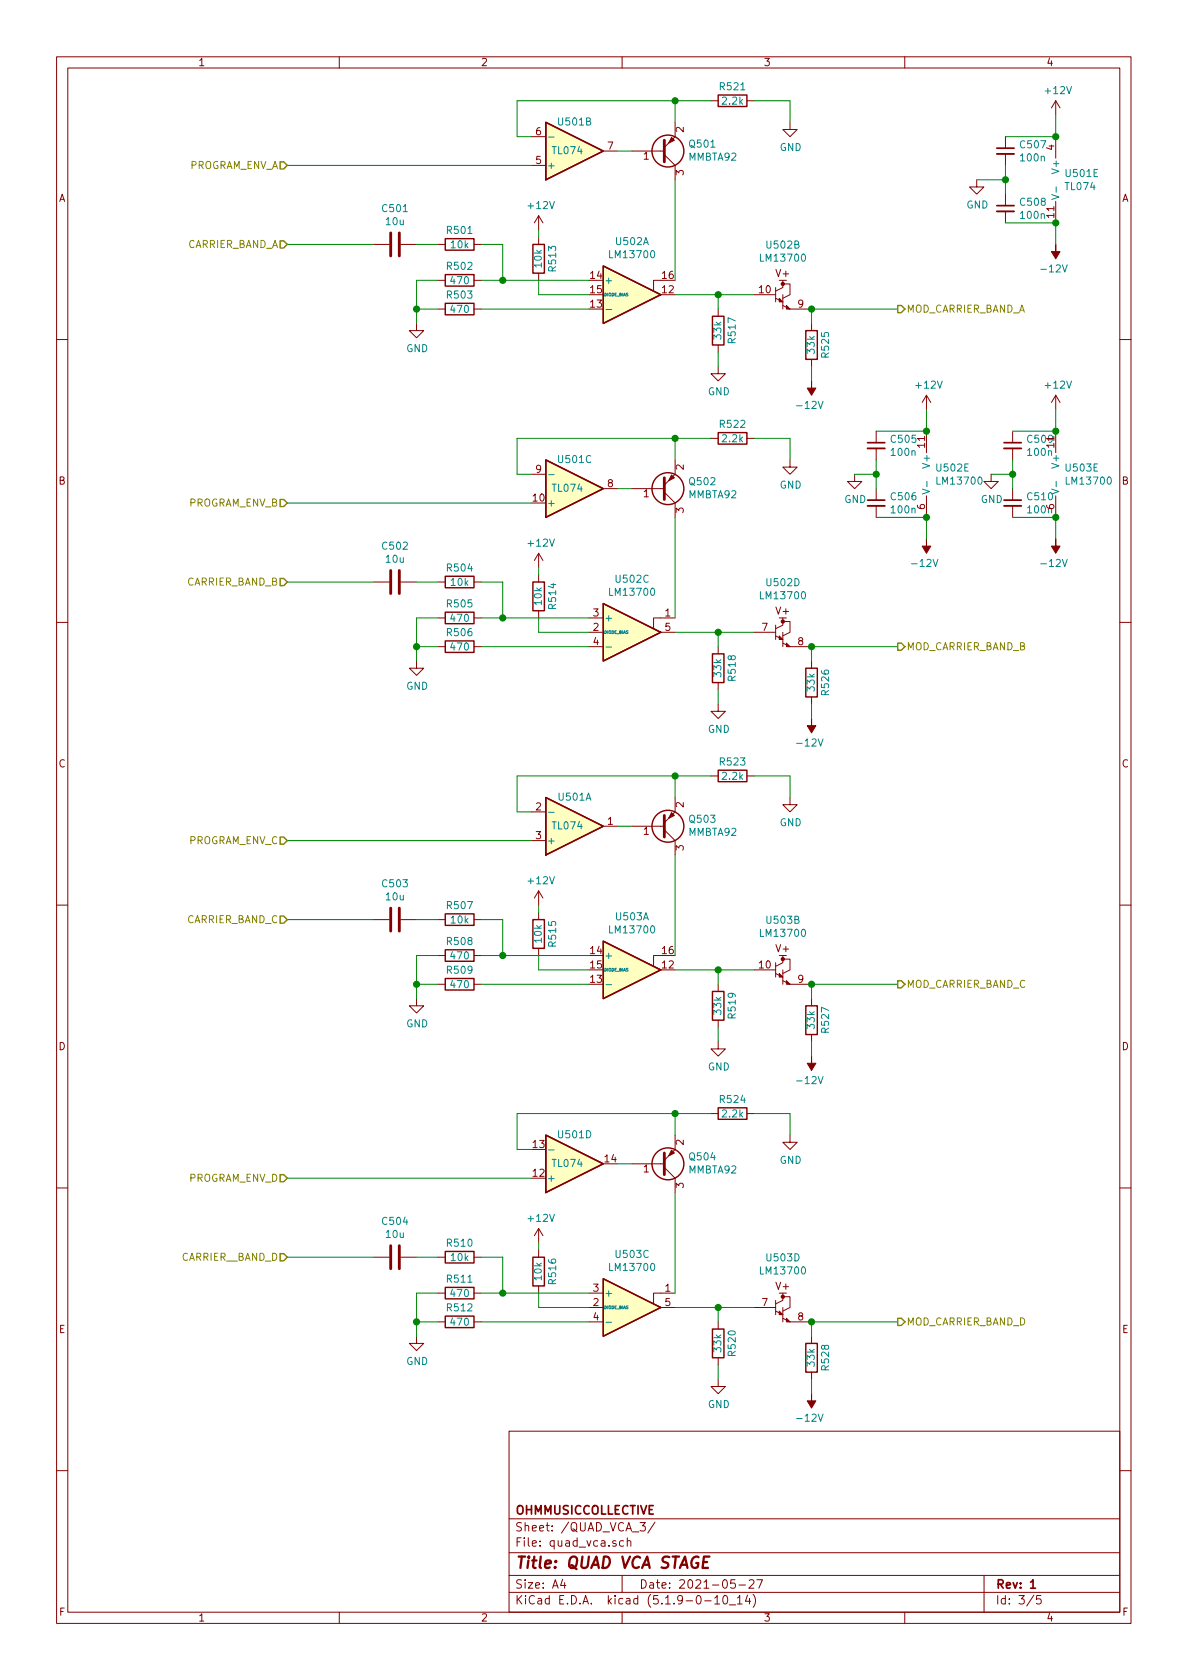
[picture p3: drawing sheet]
<svg xmlns="http://www.w3.org/2000/svg" width="210mm" height="297mm" viewBox="0 0 210 297" stroke-linecap="round" stroke-linejoin="round" font-family="sans-serif">
<g fill="none" stroke="#840000" stroke-width=".18">
<path d="M10 10h190v277h-190zM12 12h186v273.1h-186zM60 10v2M110 10v2M125.7 17.8h1.3M132.1 17.8h1.2M160 10v2M186.7 17.8v2.6M186.7 17.8l-.8 1.3M186.7 17.8l.8 1.3M94 29.2h2.5M94 24.2h2.5"/>
<path d="M95.2 38.1v2.6M95.2 38.1l-.7 1.3M95.2 38.1l.8 1.3M106.7 26.7h2.5M111.8 26.7h5.7M117.5 27.3l1.9 1.9v2.6M119.4 21.6v2.6l-1.9 1.9M139.7 21.6v1.3h1.3l-1.3 1.3-1.3-1.3h1.3M172.7 31.8v1.3h1.3l-1.3 1.2-1.3-1.2h1.3M177.8 24.2v2M177.8 27.2v2M177.8 34.3v2.1"/>
<path d="M177.8 37.4v2M186.7 24.2v3.8M186.7 35.6v3.8M66 43.2h2.8M70.9 43.2h2.8M73.7 57.2v1.3h1.2l-1.2 1.2-1.3-1.2h1.3M77.5 49.6h1.2M77.5 54.6h1.2M77.5 43.2h1.2M83.8 49.6h1.3M83.8 54.6h1.3M83.8 43.2h1.3"/>
<path d="M95.2 41.9v1.3M95.2 48.3v1.3M116.8 49.6h-1.2v1.9M127 54.6v1.3M133.3 52.1h3.9M137.2 50.8v2.6M137.2 52.7l1.2 .7M138.4 49.6v1.2l-1.2 .7M138.4 50.2h1.3v1.9l-1.3 .6M138.4 54l1.3 .6h3.8M138.4 52.1v2.5M143.5 57.2v1.3"/>
<path d="M10 60h2M125.7 77.5h1.3M127 64.8v1.3h1.3l-1.3 1.2-1.3-1.2h1.3M127 61v1.3M132.1 77.5h1.2M143.5 63.5v1.3M154.9 76.2v2.1M154.9 79.3v2M163.8 69.9v2.5M163.8 76.2v3.8M163.8 69.9l-.7 1.3M163.8 69.9l.8 1.3"/>
<path d="M179.1 76.2v2.1M179.1 79.3v2M186.7 69.9v2.5M186.7 76.2v3.8M186.7 69.9l-.8 1.3M186.7 69.9l.8 1.3M198 60h2M94 83.9h2.5M95.2 97.8v2.6M95.2 97.8l-.7 1.3M95.2 97.8l.8 1.3M106.7 86.4h2.5"/>
<path d="M111.8 86.4h5.7M117.5 87l1.9 1.9v2.6M119.4 81.3v2.6l-1.9 1.9M139.7 81.3v1.3h1.3l-1.3 1.3-1.3-1.3h1.3M151.1 83.9v1.2h1.3l-1.3 1.3-1.2-1.3h1.2M154.9 86.4v2M154.9 89.4v2.1M163.8 87.7v3.8M175.3 83.9v1.2h1.2l-1.2 1.3-1.3-1.3h1.3M179.1 86.4v2M179.1 89.4v2.1M186.7 87.7v3.8"/>
<path d="M10 110h2M66 102.9h2.8M70.9 102.9h2.8M73.7 116.9v1.2h1.2l-1.2 1.3-1.3-1.3h1.3M77.5 114.3h1.2M77.5 109.3h1.2M77.5 102.9h1.2M83.8 114.3h1.3M83.8 109.3h1.3M83.8 102.9h1.3M95.2 101.6v1.3M95.2 108v1.3"/>
<path d="M104.1 111.8h2.6M104.1 114.3h2.6M104.1 109.3h2.6M116.8 111.8h2.6M119.4 109.3h-3.8v1.9M127 114.3v1.3M133.3 111.8h3.9M137.2 110.5v2.6M137.2 112.4l1.2 .7M138.4 109.3v1.2l-1.2 .7M138.4 109.9h1.3v1.9l-1.3 .6M138.4 111.8v2.5"/>
<path d="M138.4 113.7l1.3 .6h3.8M143.5 116.9v1.2M198 110h2M125.7 137.2h1.3M127 124.5v1.3h1.3l-1.3 1.2-1.3-1.2h1.3M127 120.7v1.3M132.1 137.2h1.2M143.5 123.2v1.3M94 143.5h2.5M94 148.6h2.5M95.2 157.5v2.6M95.2 157.5l-.7 1.3"/>
<path d="M95.2 157.5l.8 1.3M106.7 146.1h2.5M111.8 146.1h5.7M117.5 146.7l1.9 1.9v2.6M119.4 141v2.5l-1.9 2M139.7 141v1.3h1.3l-1.3 1.2-1.3-1.2h1.3M10 160h2M66 162.6h2.8M70.9 162.6h2.8M73.7 176.6v1.2h1.2l-1.2 1.3-1.3-1.3h1.3M77.5 174h1.2M77.5 162.6h1.2"/>
<path d="M77.5 168.9h1.2M83.8 174h1.3M83.8 162.6h1.3M83.8 168.9h1.3M95.2 161.3v1.3M95.2 167.7v1.2M116.8 168.9h-1.2v2M127 174v1.3M133.3 171.5h3.9M137.2 170.2v2.6M137.2 172.1l1.2 .7M138.4 168.9v1.3l-1.2 .7"/>
<path d="M138.4 169.6h1.3v1.9l-1.3 .6M138.4 171.5v2.5M138.4 173.4l1.3 .6h3.8M143.5 176.6v1.2M198 160h2M125.7 196.9h1.3M127 184.2v1.3h1.3l-1.3 1.2-1.3-1.2h1.3M127 180.4v1.2M132.1 196.9h1.2M143.5 182.9v1.3M10 210h2M95.2 217.2v2.5"/>
<path d="M95.2 217.2l-.7 1.3M95.2 217.2l.8 1.3M111.8 205.8h5.7M117.5 206.4l1.9 1.9v2.6M119.4 200.7v2.5l-1.9 1.9M139.7 200.7v1.3h1.3l-1.3 1.2-1.3-1.2h1.3M198 210h2M66 222.3h2.8M70.9 222.3h2.8M73.7 236.3v1.2h1.2l-1.2 1.3-1.3-1.3h1.3M77.5 233.7h1.2M77.5 228.6h1.2"/>
<path d="M77.5 222.3h1.2M83.8 233.7h1.3M83.8 228.6h1.3M83.8 222.3h1.3M95.2 221v1.3M95.2 227.4v1.2M104.1 231.2h2.6M104.1 233.7h2.6M104.1 228.6h2.6M116.8 231.2h2.6M119.4 228.6h-3.8v1.9M127 233.7v1.3"/>
<path d="M133.3 231.2h3.9M137.2 231.8l1.2 .6M137.2 229.9v2.5M138.4 228.6v1.3l-1.2 .6M138.4 229.3h1.3v1.9l-1.3 .6M138.4 233.1l1.3 .6h3.8M138.4 231.2v2.5M143.5 236.3v1.2M90 253h108v32.1h-108zM127 243.9v1.2h1.3l-1.3 1.3-1.3-1.3h1.3M127 240.1v1.2M143.5 242.6v1.3"/>
<path d="M10 260h2M90 278.5h108M90 274.5h108M90 268.5h108M99.5 279.2l-.4 1.1h1M99.8 279.8v1M110 278.5v3M110.3 272.5l-.5-.1-.2 .3v.6l.2 .1 .5-.1M110.9 272.5h.1a.37 .37 0 0 1 .6 .1v.8M110.9 271.9v1.5M113.2 269.2h.9l-.5 .6 .4 .1v.7l-.2 .1-.6-.1M115.8 269.1l-1.2 2"/>
<path d="M130 279.3h-.7l-.1 .7 .2-.1h.5l.1 .3v.5l-.2 .1-.6-.1M132.5 279.5l.2-.2h.3l.3 .2v.2v.2l-.9 .9h.9M133.8 279.3h1l-.6 1.5M174 278.5v6.6M198 260h2M60 285.1v1.9M90 281.5h108M110 285.1v1.9M124.6 283h1.2M126.4 282.5l.4-.4v1.5M126.4 283.6h.9M128 282.3l.3-.2a.94 .94 0 0 1 0 1.5 .79 .79 0 0 1-.3-1.3z"/>
<path d="M129 283.8h1.1M130.4 282.5l.4-.4v1.5M130.4 283.6h.8M130.7 280.2h1.1M132.2 282l-.4 1.1h.9M132.5 282.6v1M133.2 281.9a1.71 1.71 0 0 1 0 2.3M160 285.1v1.9M182.8 282l-1.2 2M184 282.1h-.7v.7l.2-.1h.5l.1 .3-.1 .5-.2 .1-.5-.1"/>
</g>
<path d="M176.3 26.2h3M176.3 36.4h3M153.4 78.3h3.1M177.5 78.3h3.1M153.4 88.4h3.1M177.5 88.4h3.1M182.2 279.7l.5-.4v1.5M182.2 280.8h.9" fill="none" stroke="#840000" stroke-width=".3"/>
<path d="M124.4 276.2h.6M125.5 275.2h-1l-.3 2h1" fill="none" stroke="#840000" stroke-width=".41"/>
<g fill="none" stroke="#840000" stroke-width=".25">
<path d="M127 16.8h5.1v2h-5.1zM96.5 21.6l10.2 5.1-10.2 5.1zM78.7 48.6h5.1v2h-5.1zM78.7 53.6h5.1v2.1h-5.1zM78.7 42.2h5.1v2h-5.1zM94.2 43.2h2.1v5.1h-2.1zM106.7 47l10.1 5.1-10.1 5.1zM126 55.9h2v5.1h-2zM142.5 58.5h2v5h-2zM127 76.5h5.1v2h-5.1zM96.5 81.3l10.2 5.1-10.2 5.1zM78.7 108.2h5.1v2.1h-5.1z"/>
<path d="M78.7 113.3h5.1v2.1h-5.1zM78.7 101.9h5.1v2h-5.1zM94.2 102.9h2.1v5.1h-2.1zM106.7 106.7l10.1 5.1-10.1 5.1zM126 115.6h2v5.1h-2zM142.5 118.1h2v5.1h-2zM127 136.2h5.1v2h-5.1zM96.5 141l10.2 5.1-10.2 5.1zM78.7 161.6h5.1v2h-5.1zM78.7 173h5.1v2h-5.1zM78.7 167.9h5.1v2.1h-5.1zM94.2 162.6h2.1v5.1h-2.1z"/>
<path d="M106.7 166.4l10.1 5.1-10.1 5.1zM126 175.3h2v5.1h-2zM142.5 177.8h2v5.1h-2zM127 195.9h5.1v2h-5.1zM96.5 200.7l10.2 5.1-10.2 5.1zM78.7 221.3h5.1v2h-5.1zM78.7 232.7h5.1v2h-5.1zM78.7 227.6h5.1v2.1h-5.1zM94.2 222.3h2.1v5.1h-2.1zM106.7 226.1l10.1 5.1-10.1 5.1zM126 235h2v5.1h-2zM142.5 237.5h2v5.1h-2z"/>
<circle cx="118.1" cy="26.7" r="2.82"/>
<circle cx="118.1" cy="86.4" r="2.82"/>
<circle cx="118.1" cy="146.1" r="2.82"/>
<circle cx="118.1" cy="205.8" r="2.82"/>
</g>
<path d="M176.3 27.2h3M176.3 37.4h3M153.4 79.3h3.1M177.5 79.3h3.1M153.4 89.4h3.1M177.5 89.4h3.1" fill="none" stroke="#840000" stroke-width=".33"/>
<g fill="#840000" stroke="#840000" stroke-width=".51">
<path d="M117.5 203.9v3.8z"/>
<path d="M117.5 144.2v3.8z"/>
<path d="M117.5 84.5v3.8z"/>
<path d="M117.5 24.8v3.8z"/>
</g>
<g fill="#840000" stroke="#840000" stroke-width=".18">
<path d="M118.7 203.4l.6 .5-1.1 .5z"/>
<path d="M118.7 143.7l.6 .5-1.1 .5z"/>
<path d="M118.7 84l.6 .5-1.1 .5z"/>
<path d="M118.7 24.3l.6 .5-1.1 .5z"/>
<path d="M143.5 67.3v1.3h.8l-.8 1.3-.8-1.3h.8z"/>
<path d="M137.8 231.8l.6 .6h-.6z"/>
<path d="M139.1 233.1l.6 .6h-.6z"/>
<path d="M137.8 172.1l.6 .7h-.6z"/>
<path d="M139.1 173.4l.6 .6h-.6z"/>
<path d="M137.8 112.4l.6 .7h-.6z"/>
<path d="M139.1 113.7l.6 .6h-.6z"/>
<path d="M137.8 52.7l.6 .7h-.6z"/>
<path d="M139.1 54l.6 .6h-.6z"/>
<path d="M186.7 95.3v1.3h.8l-.8 1.2-.8-1.2h.8z"/>
<path d="M163.8 95.3v1.3h.8l-.8 1.2-.7-1.2h.7z"/>
<path d="M186.7 43.2v1.3h.8l-.8 1.3-.8-1.3h.8z"/>
<path d="M143.5 246.4v1.3h.8l-.8 1.3-.8-1.3h.8z"/>
<path d="M143.5 127v1.3h.8l-.8 1.3-.8-1.3h.8z"/>
<path d="M143.5 186.7v1.3h.8l-.8 1.3-.8-1.3h.8z"/>
</g>
<path d="M69.1 41.2v4M70.6 41.2v4M69.1 100.9v4M70.6 100.9v4M69.1 160.6v4M70.6 160.6v4M69.1 220.3v4M70.6 220.3v4" fill="none" stroke="#840000" stroke-width=".51"/>
<g fill="none" stroke="#008484" stroke-width=".18">
<path d="M97 24.2h1M186 34.4l1.2 .4-1.2 .5M186.8 33v1M107.2 54.7h1M97 83.9h1M163.1 86.5l1.3 .4-1.3 .4M163.9 85.1v1M186 86.5l1.2 .4-1.2 .4M186.8 85.1v1M107.2 114.4h1M97 143.6h1M107.2 174.1h1"/>
<path d="M97 203.3h1M107.2 233.8h1"/>
</g>
<g fill="#ffffc2" stroke="#ffffc2" stroke-width=".18">
<path d="M96.5 200.7l10.2 5.1-10.2 5.1z"/>
<path d="M96.5 81.3l10.2 5.1-10.2 5.1z"/>
<path d="M96.5 21.6l10.2 5.1-10.2 5.1z"/>
<path d="M96.5 141l10.2 5.1-10.2 5.1z"/>
<path d="M106.7 166.4l10.1 5.1-10.1 5.1z"/>
<path d="M106.7 226.1l10.1 5.1-10.1 5.1z"/>
<path d="M106.7 106.7l10.1 5.1-10.1 5.1z"/>
<path d="M106.7 47l10.1 5.1-10.1 5.1z"/>
</g>
<g fill="#840000" stroke="#840000" stroke-width=".25">
<circle cx="138.4" cy="229.3" r=".25"/>
<circle cx="138.4" cy="169.6" r=".25"/>
<circle cx="138.4" cy="109.9" r=".25"/>
<circle cx="138.4" cy="50.2" r=".25"/>
</g>
<g fill="none" stroke="#008400" stroke-width=".18">
<path d="M119.4 17.8v3.8M125.7 17.8h-34.3v6.4h2.6M133.3 17.8h6.4v3.8M50.8 29.2h43.2M109.2 26.7h2.6M119.4 31.8v17.8M172.7 31.8h5.1M177.8 29.2v5.1M177.8 39.4h8.9v3.8M186.7 20.4v3.8h-8.9M50.8 43.2h15.2M73.7 54.6h3.8"/>
<path d="M73.7 43.2h3.8M77.5 49.6h-3.8v7.6M85.1 43.2h3.8v6.4M85.1 54.6h19M85.1 49.6h19M95.2 40.7v1.2M95.2 49.6v2.5h8.9M119.4 52.1h13.9M127 52.1v2.5M158.7 54.6h-15.2v2.6M119.4 77.5v3.8M125.7 77.5h-34.3v6.4h2.6"/>
<path d="M127 62.3v2.5M133.3 77.5h6.4v3.8M143.5 64.8v2.5M163.8 72.4v3.8h-8.9M186.7 72.4v3.8h-7.6M50.8 88.9h43.2M109.2 86.4h2.6M119.4 91.5v17.8M151.1 83.9h3.8M154.9 91.5h8.9v3.8M154.9 81.3v5.1M175.3 83.9h3.8"/>
<path d="M179.1 91.5h7.6v3.8M179.1 81.3v5.1M50.8 102.9h15.2M73.7 114.3h3.8M73.7 102.9h3.8M77.5 109.3h-3.8v7.6M85.1 114.3h19M85.1 102.9h3.8v6.4M85.1 109.3h19M95.2 100.4v1.2M95.2 109.3v2.5h8.9M119.4 111.8h13.9"/>
<path d="M127 111.8v2.5M158.7 114.3h-15.2v2.6M119.4 137.2v3.8M125.7 137.2h-34.3v6.3h2.6M127 122v2.5M133.3 137.2h6.4v3.8M143.5 124.5v2.5M50.8 148.6h43.2M109.2 146.1h2.6M119.4 151.2v17.7M50.8 162.6h15.2M73.7 174h3.8"/>
<path d="M73.7 162.6h3.8M77.5 168.9h-3.8v7.7M85.1 174h19M85.1 168.9h19M85.1 162.6h3.8v6.3M95.2 160.1v1.2M95.2 168.9v2.6h8.9M119.4 171.5h13.9M127 171.5v2.5M158.7 174h-15.2v2.6M119.4 196.9v3.8M125.7 196.9h-34.3v6.3h2.6"/>
<path d="M127 181.6v2.6M133.3 196.9h6.4v3.8M143.5 184.2v2.5M50.8 208.3h43.2M95.2 219.7v1.3M109.2 205.8h2.6M119.4 210.9v17.7M50.8 222.3h15.2M73.7 233.7h3.8M73.7 222.3h3.8M77.5 228.6h-3.8v7.7M85.1 222.3h3.8v6.3"/>
<path d="M85.1 233.7h19M85.1 228.6h19M95.2 228.6v2.6h8.9M119.4 231.2h13.9M127 231.2v2.5M158.7 233.7h-15.2v2.6M127 241.3v2.6M143.5 243.9v2.5"/>
</g>
<path d="M49.5 28.6h.7l.6 .6-.6 .7h-.7zM49.5 42.6h.7l.6 .6-.6 .7h-.7zM158.7 54h.7l.6 .6-.6 .7h-.7zM49.5 88.3h.7l.6 .6-.6 .7h-.7zM49.5 102.3h.7l.6 .6-.6 .6h-.7zM158.7 113.7h.7l.6 .6-.6 .7h-.7zM49.5 148h.7l.6 .6-.6 .7h-.7zM49.5 162h.7l.6 .6-.6 .6h-.7zM158.7 173.4h.7l.6 .6-.6 .7h-.7zM49.5 207.7h.7l.6 .6-.6 .7h-.7zM49.5 221.7h.7l.6 .6-.6 .6h-.7zM158.7 233.1h.7l.6 .6-.6 .7h-.7z" fill="none" stroke="#848400" stroke-width=".25"/>
<g fill="#008400" stroke="#008400" stroke-width=".25">
<circle cx="119.4" cy="17.8" r=".51"/>
<circle cx="154.9" cy="83.9" r=".51"/>
<circle cx="143.5" cy="54.6" r=".51"/>
<circle cx="119.4" cy="196.9" r=".51"/>
<circle cx="143.5" cy="114.3" r=".51"/>
<circle cx="163.8" cy="76.2" r=".51"/>
<circle cx="127" cy="231.2" r=".51"/>
<circle cx="88.9" cy="228.6" r=".51"/>
<circle cx="143.5" cy="174" r=".51"/>
<circle cx="73.7" cy="233.7" r=".51"/>
<circle cx="73.7" cy="114.3" r=".51"/>
<circle cx="186.7" cy="91.5" r=".51"/>
<circle cx="127" cy="52.1" r=".51"/>
<circle cx="143.5" cy="233.7" r=".51"/>
<circle cx="119.4" cy="137.2" r=".51"/>
<circle cx="186.7" cy="76.2" r=".51"/>
<circle cx="88.9" cy="109.3" r=".51"/>
<circle cx="179.1" cy="83.9" r=".51"/>
<circle cx="127" cy="171.5" r=".51"/>
<circle cx="88.9" cy="168.9" r=".51"/>
<circle cx="127" cy="111.8" r=".51"/>
<circle cx="186.7" cy="39.4" r=".51"/>
<circle cx="73.7" cy="174" r=".51"/>
<circle cx="88.9" cy="49.6" r=".51"/>
<circle cx="186.7" cy="24.2" r=".51"/>
<circle cx="73.7" cy="54.6" r=".51"/>
<circle cx="119.4" cy="77.5" r=".51"/>
<circle cx="177.8" cy="31.8" r=".51"/>
<circle cx="163.8" cy="91.5" r=".51"/>
</g>
<text font-size="2.8" fill="#840000" x="91" y="277.3">Title: QUAD VCA STAGE</text>
<g font-size="2.1" fill="#840000">
<text x="91" y="267.8">OHMMUSICCOLLECTIVE</text>
<text x="91" y="273.5">File: quad_vca.sch</text>
<text x="91" y="270.8">Sheet: /QUAD_VCA_3/</text>
<text x="91" y="280.9">Size: A4</text>
<text x="113" y="280.9">Date: 2021-05-27</text>
<text x="176" y="280.9">Rev: 1</text>
<text x="91" y="283.7">KiCad E.D.A. kicad (5.1.9-0-10_14)</text>
<text x="176" y="283.7">Id: 3/5</text>
</g>
<g font-size="1.8" fill="#840000">
<text x="35" y="11.7">1</text>
<text x="85" y="11.7">2</text>
<text x="135" y="11.7">3</text>
<text x="185" y="11.7">4</text>
<text x="94.8" y="23.9">6</text>
<text x="120.9" y="23.4" transform="rotate(-90 120.9 23.4)">2</text>
<text x="94.8" y="29">5</text>
<text x="107.5" y="26.5">7</text>
<text x="113.8" y="28.2">1</text>
<text x="186.4" y="26.6" transform="rotate(-90 186.4 26.6)">4</text>
<text x="10.4" y="35.7">A</text>
<text x="120.9" y="31" transform="rotate(-90 120.9 31)">3</text>
<text x="198.4" y="35.7">A</text>
<text x="186.4" y="38.5" transform="rotate(-90 186.4 38.5)">11</text>
<text x="104.4" y="49.3">14</text>
<text x="104.4" y="51.9">15</text>
<text x="117.1" y="51.9">12</text>
<text x="117.1" y="49.3">16</text>
<text x="134.3" y="51.9">10</text>
<text x="137.3" y="49">V+</text>
<text x="104.4" y="54.4">13</text>
<text x="141.1" y="54.4">9</text>
<text x="94.8" y="83.6">9</text>
<text x="120.9" y="83.1" transform="rotate(-90 120.9 83.1)">2</text>
<text x="163.6" y="79.1" transform="rotate(-90 163.6 79.1)">11</text>
<text x="186.4" y="79.1" transform="rotate(-90 186.4 79.1)">11</text>
<text x="10.4" y="85.7">B</text>
<text x="94.3" y="88.7">10</text>
<text x="107.5" y="86.1">8</text>
<text x="113.8" y="87.9">1</text>
<text x="198.4" y="85.7">B</text>
<text x="120.9" y="90.7" transform="rotate(-90 120.9 90.7)">3</text>
<text x="163.6" y="90.1" transform="rotate(-90 163.6 90.1)">6</text>
<text x="186.4" y="90.1" transform="rotate(-90 186.4 90.1)">6</text>
<text x="104.9" y="111.5">2</text>
<text x="104.9" y="109">3</text>
<text x="117.6" y="109">1</text>
<text x="117.6" y="111.5">5</text>
<text x="134.8" y="111.5">7</text>
<text x="137.3" y="108.7">V+</text>
<text x="104.9" y="114.1">4</text>
<text x="141.1" y="114.1">8</text>
<text x="10.4" y="135.7">C</text>
<text x="198.4" y="135.7">C</text>
<text x="94.8" y="143.3">2</text>
<text x="120.9" y="142.8" transform="rotate(-90 120.9 142.8)">2</text>
<text x="94.8" y="148.4">3</text>
<text x="107.5" y="145.8">1</text>
<text x="113.8" y="147.6">1</text>
<text x="120.9" y="150.4" transform="rotate(-90 120.9 150.4)">3</text>
<text x="104.4" y="173.8">13</text>
<text x="104.4" y="168.7">14</text>
<text x="104.4" y="171.2">15</text>
<text x="117.1" y="171.2">12</text>
<text x="117.1" y="168.7">16</text>
<text x="134.3" y="171.2">10</text>
<text x="137.3" y="168.4">V+</text>
<text x="141.1" y="173.8">9</text>
<text x="10.4" y="185.7">D</text>
<text x="198.4" y="185.7">D</text>
<text x="94.3" y="203">13</text>
<text x="120.9" y="202.4" transform="rotate(-90 120.9 202.4)">2</text>
<text x="94.3" y="208.1">12</text>
<text x="107" y="205.5">14</text>
<text x="113.8" y="207.3">1</text>
<text x="120.9" y="210.1" transform="rotate(-90 120.9 210.1)">3</text>
<text x="104.9" y="230.9">2</text>
<text x="104.9" y="228.4">3</text>
<text x="104.9" y="233.5">4</text>
<text x="117.6" y="228.4">1</text>
<text x="117.6" y="230.9">5</text>
<text x="134.8" y="230.9">7</text>
<text x="137.3" y="228.1">V+</text>
<text x="141.1" y="233.5">8</text>
<text x="10.4" y="235.7">E</text>
<text x="198.4" y="235.7">E</text>
<text x="10.5" y="285.7">F</text>
<text x="35" y="286.7">1</text>
<text x="85" y="286.7">2</text>
<text x="135" y="286.7">3</text>
<text x="185" y="286.7">4</text>
<text x="198.5" y="285.7">F</text>
</g>
<g font-size="1.8" fill="#008484">
<text x="127.4" y="16">R521</text>
<text x="185" y="16.6">+12V</text>
<text x="98.9" y="22.2">U501B</text>
<text x="127.8" y="18.5">2.2k</text>
<text x="96.6" y="29.9">+</text>
<text x="97.8" y="27.3">TL074</text>
<text x="121.8" y="28.4">MMBTA92</text>
<text x="122" y="26.1">Q501</text>
<text x="137.9" y="26.7">GND</text>
<text x="180.5" y="26.2">C507</text>
<text x="180.6" y="28.5">100n</text>
<text x="187.3" y="30.3" transform="rotate(-90 187.3 30.3)">V+</text>
<text x="188.5" y="33.6">TL074</text>
<text x="188.6" y="31.3">U501E</text>
<text x="67.7" y="37.5">C501</text>
<text x="68.3" y="39.8">10u</text>
<text x="79.2" y="41.4">R501</text>
<text x="93.5" y="37">+12V</text>
<text x="170.9" y="36.9">GND</text>
<text x="180.5" y="36.4">C508</text>
<text x="180.6" y="38.7">100n</text>
<text x="79.2" y="47.7">R502</text>
<text x="79.8" y="43.9">10k</text>
<text x="95.8" y="47.2" transform="rotate(-90 95.8 47.2)">10k</text>
<text x="98.3" y="47.9" transform="rotate(-90 98.3 47.9)">R513</text>
<text x="108" y="45.7">LM13700</text>
<text x="109" y="43.3">U502A</text>
<text x="134.7" y="46.3">LM13700</text>
<text x="135.7" y="44">U502B</text>
<text x="79.2" y="52.8">R503</text>
<text x="79.8" y="50.3">470</text>
<text x="106.8" y="50.2">+</text>
<text x="184.5" y="48.2">-12V</text>
<text x="79.8" y="55.3">470</text>
<text x="127.6" y="59.9" transform="rotate(-90 127.6 59.9)">33k</text>
<text x="71.8" y="62.3">GND</text>
<text x="130.1" y="60.6" transform="rotate(-90 130.1 60.6)">R517</text>
<text x="144.1" y="62.5" transform="rotate(-90 144.1 62.5)">33k</text>
<text x="146.6" y="63.1" transform="rotate(-90 146.6 63.1)">R525</text>
<text x="125.2" y="69.9">GND</text>
<text x="162.1" y="68.7">+12V</text>
<text x="185" y="68.7">+12V</text>
<text x="127.4" y="75.7">R522</text>
<text x="141.3" y="72.3">-12V</text>
<text x="98.9" y="81.9">U501C</text>
<text x="127.8" y="78.2">2.2k</text>
<text x="157.7" y="78.3">C505</text>
<text x="157.7" y="80.6">100n</text>
<text x="164.5" y="82.4" transform="rotate(-90 164.5 82.4)">V+</text>
<text x="165.7" y="83.4">U502E</text>
<text x="181.8" y="78.3">C509</text>
<text x="181.9" y="80.6">100n</text>
<text x="187.3" y="82.4" transform="rotate(-90 187.3 82.4)">V+</text>
<text x="188.6" y="83.4">U503E</text>
<text x="96.6" y="89.6">+</text>
<text x="97.8" y="87">TL074</text>
<text x="121.8" y="88.1">MMBTA92</text>
<text x="122" y="85.8">Q502</text>
<text x="137.9" y="86.4">GND</text>
<text x="149.3" y="88.9">GND</text>
<text x="157.7" y="88.5">C506</text>
<text x="165.9" y="85.7">LM13700</text>
<text x="173.4" y="88.9">GND</text>
<text x="181.8" y="88.5">C510</text>
<text x="188.8" y="85.7">LM13700</text>
<text x="157.7" y="90.8">100n</text>
<text x="181.9" y="90.8">100n</text>
<text x="67.7" y="97.2">C502</text>
<text x="68.3" y="99.5">10u</text>
<text x="79.2" y="101.1">R504</text>
<text x="93.5" y="96.7">+12V</text>
<text x="161.6" y="100.2">-12V</text>
<text x="184.5" y="100.2">-12V</text>
<text x="79.2" y="107.4">R505</text>
<text x="79.8" y="103.6">10k</text>
<text x="95.8" y="106.9" transform="rotate(-90 95.8 106.9)">10k</text>
<text x="98.3" y="107.6" transform="rotate(-90 98.3 107.6)">R514</text>
<text x="108" y="105.3">LM13700</text>
<text x="109" y="103">U502C</text>
<text x="134.7" y="106">LM13700</text>
<text x="135.7" y="103.6">U502D</text>
<text x="79.2" y="112.5">R506</text>
<text x="79.8" y="109.9">470</text>
<text x="106.8" y="109.9">+</text>
<text x="79.8" y="115">470</text>
<text x="127.6" y="119.6" transform="rotate(-90 127.6 119.6)">33k</text>
<text x="71.8" y="122">GND</text>
<text x="130.1" y="120.3" transform="rotate(-90 130.1 120.3)">R518</text>
<text x="144.1" y="122.2" transform="rotate(-90 144.1 122.2)">33k</text>
<text x="146.6" y="122.8" transform="rotate(-90 146.6 122.8)">R526</text>
<text x="125.2" y="129.6">GND</text>
<text x="141.3" y="132">-12V</text>
<text x="127.4" y="135.3">R523</text>
<text x="127.8" y="137.9">2.2k</text>
<text x="98.9" y="141.6">U501A</text>
<text x="96.6" y="149.3">+</text>
<text x="97.8" y="146.6">TL074</text>
<text x="121.8" y="147.8">MMBTA92</text>
<text x="122" y="145.5">Q503</text>
<text x="137.9" y="146.1">GND</text>
<text x="67.7" y="156.9">C503</text>
<text x="68.3" y="159.2">10u</text>
<text x="79.2" y="160.7">R507</text>
<text x="93.5" y="156.3">+12V</text>
<text x="79.2" y="167.1">R508</text>
<text x="79.8" y="163.3">10k</text>
<text x="95.8" y="166.6" transform="rotate(-90 95.8 166.6)">10k</text>
<text x="98.3" y="167.2" transform="rotate(-90 98.3 167.2)">R515</text>
<text x="108" y="165">LM13700</text>
<text x="109" y="162.7">U503A</text>
<text x="134.7" y="165.6">LM13700</text>
<text x="135.7" y="163.3">U503B</text>
<text x="79.2" y="172.2">R509</text>
<text x="79.8" y="169.6">470</text>
<text x="106.8" y="169.6">+</text>
<text x="79.8" y="174.7">470</text>
<text x="127.6" y="179.3" transform="rotate(-90 127.6 179.3)">33k</text>
<text x="130.1" y="179.9" transform="rotate(-90 130.1 179.9)">R519</text>
<text x="71.8" y="181.6">GND</text>
<text x="144.1" y="181.8" transform="rotate(-90 144.1 181.8)">33k</text>
<text x="146.6" y="182.5" transform="rotate(-90 146.6 182.5)">R527</text>
<text x="125.2" y="189.3">GND</text>
<text x="141.3" y="191.7">-12V</text>
<text x="127.4" y="195">R524</text>
<text x="127.8" y="197.6">2.2k</text>
<text x="98.9" y="201.3">U501D</text>
<text x="96.6" y="209">+</text>
<text x="97.8" y="206.3">TL074</text>
<text x="121.8" y="207.5">MMBTA92</text>
<text x="122" y="205.2">Q504</text>
<text x="137.9" y="205.8">GND</text>
<text x="67.7" y="216.6">C504</text>
<text x="68.3" y="218.9">10u</text>
<text x="79.2" y="220.4">R510</text>
<text x="93.5" y="216">+12V</text>
<text x="79.2" y="226.8">R511</text>
<text x="79.8" y="223">10k</text>
<text x="95.8" y="226.3" transform="rotate(-90 95.8 226.3)">10k</text>
<text x="98.3" y="226.9" transform="rotate(-90 98.3 226.9)">R516</text>
<text x="108" y="224.7">LM13700</text>
<text x="109" y="222.4">U503C</text>
<text x="134.7" y="225.3">LM13700</text>
<text x="135.7" y="223">U503D</text>
<text x="79.2" y="231.9">R512</text>
<text x="79.8" y="229.3">470</text>
<text x="106.8" y="229.3">+</text>
<text x="79.8" y="234.4">470</text>
<text x="127.6" y="239" transform="rotate(-90 127.6 239)">33k</text>
<text x="130.1" y="239.6" transform="rotate(-90 130.1 239.6)">R520</text>
<text x="71.8" y="241.3">GND</text>
<text x="144.1" y="241.5" transform="rotate(-90 144.1 241.5)">33k</text>
<text x="146.6" y="242.2" transform="rotate(-90 146.6 242.2)">R528</text>
<text x="125.2" y="249">GND</text>
<text x="141.3" y="251.4">-12V</text>
</g>
<g font-size="1.8" fill="#848400">
<text x="33.1" y="29.9">PROGRAM_ENV_A</text>
<text x="32.9" y="43.9">CARRIER_BAND_A</text>
<text x="160.3" y="55.3">MOD_CARRIER_BAND_A</text>
<text x="33.1" y="89.6">PROGRAM_ENV_B</text>
<text x="32.9" y="103.5">CARRIER_BAND_B</text>
<text x="160.3" y="115">MOD_CARRIER_BAND_B</text>
<text x="33.1" y="149.3">PROGRAM_ENV_C</text>
<text x="32.9" y="163.2">CARRIER_BAND_C</text>
<text x="160.3" y="174.7">MOD_CARRIER_BAND_C</text>
<text x="33.1" y="209">PROGRAM_ENV_D</text>
<text x="31.9" y="222.9">CARRIER__BAND_D</text>
<text x="160.3" y="234.4">MOD_CARRIER_BAND_D</text>
</g>
<g font-size=".7" fill="#008484">
<text x="106.8" y="52.4">DIODE_BIAS</text>
<text x="106.8" y="112.1">DIODE_BIAS</text>
<text x="106.8" y="171.7">DIODE_BIAS</text>
<text x="106.8" y="231.4">DIODE_BIAS</text>
</g>
</svg>
